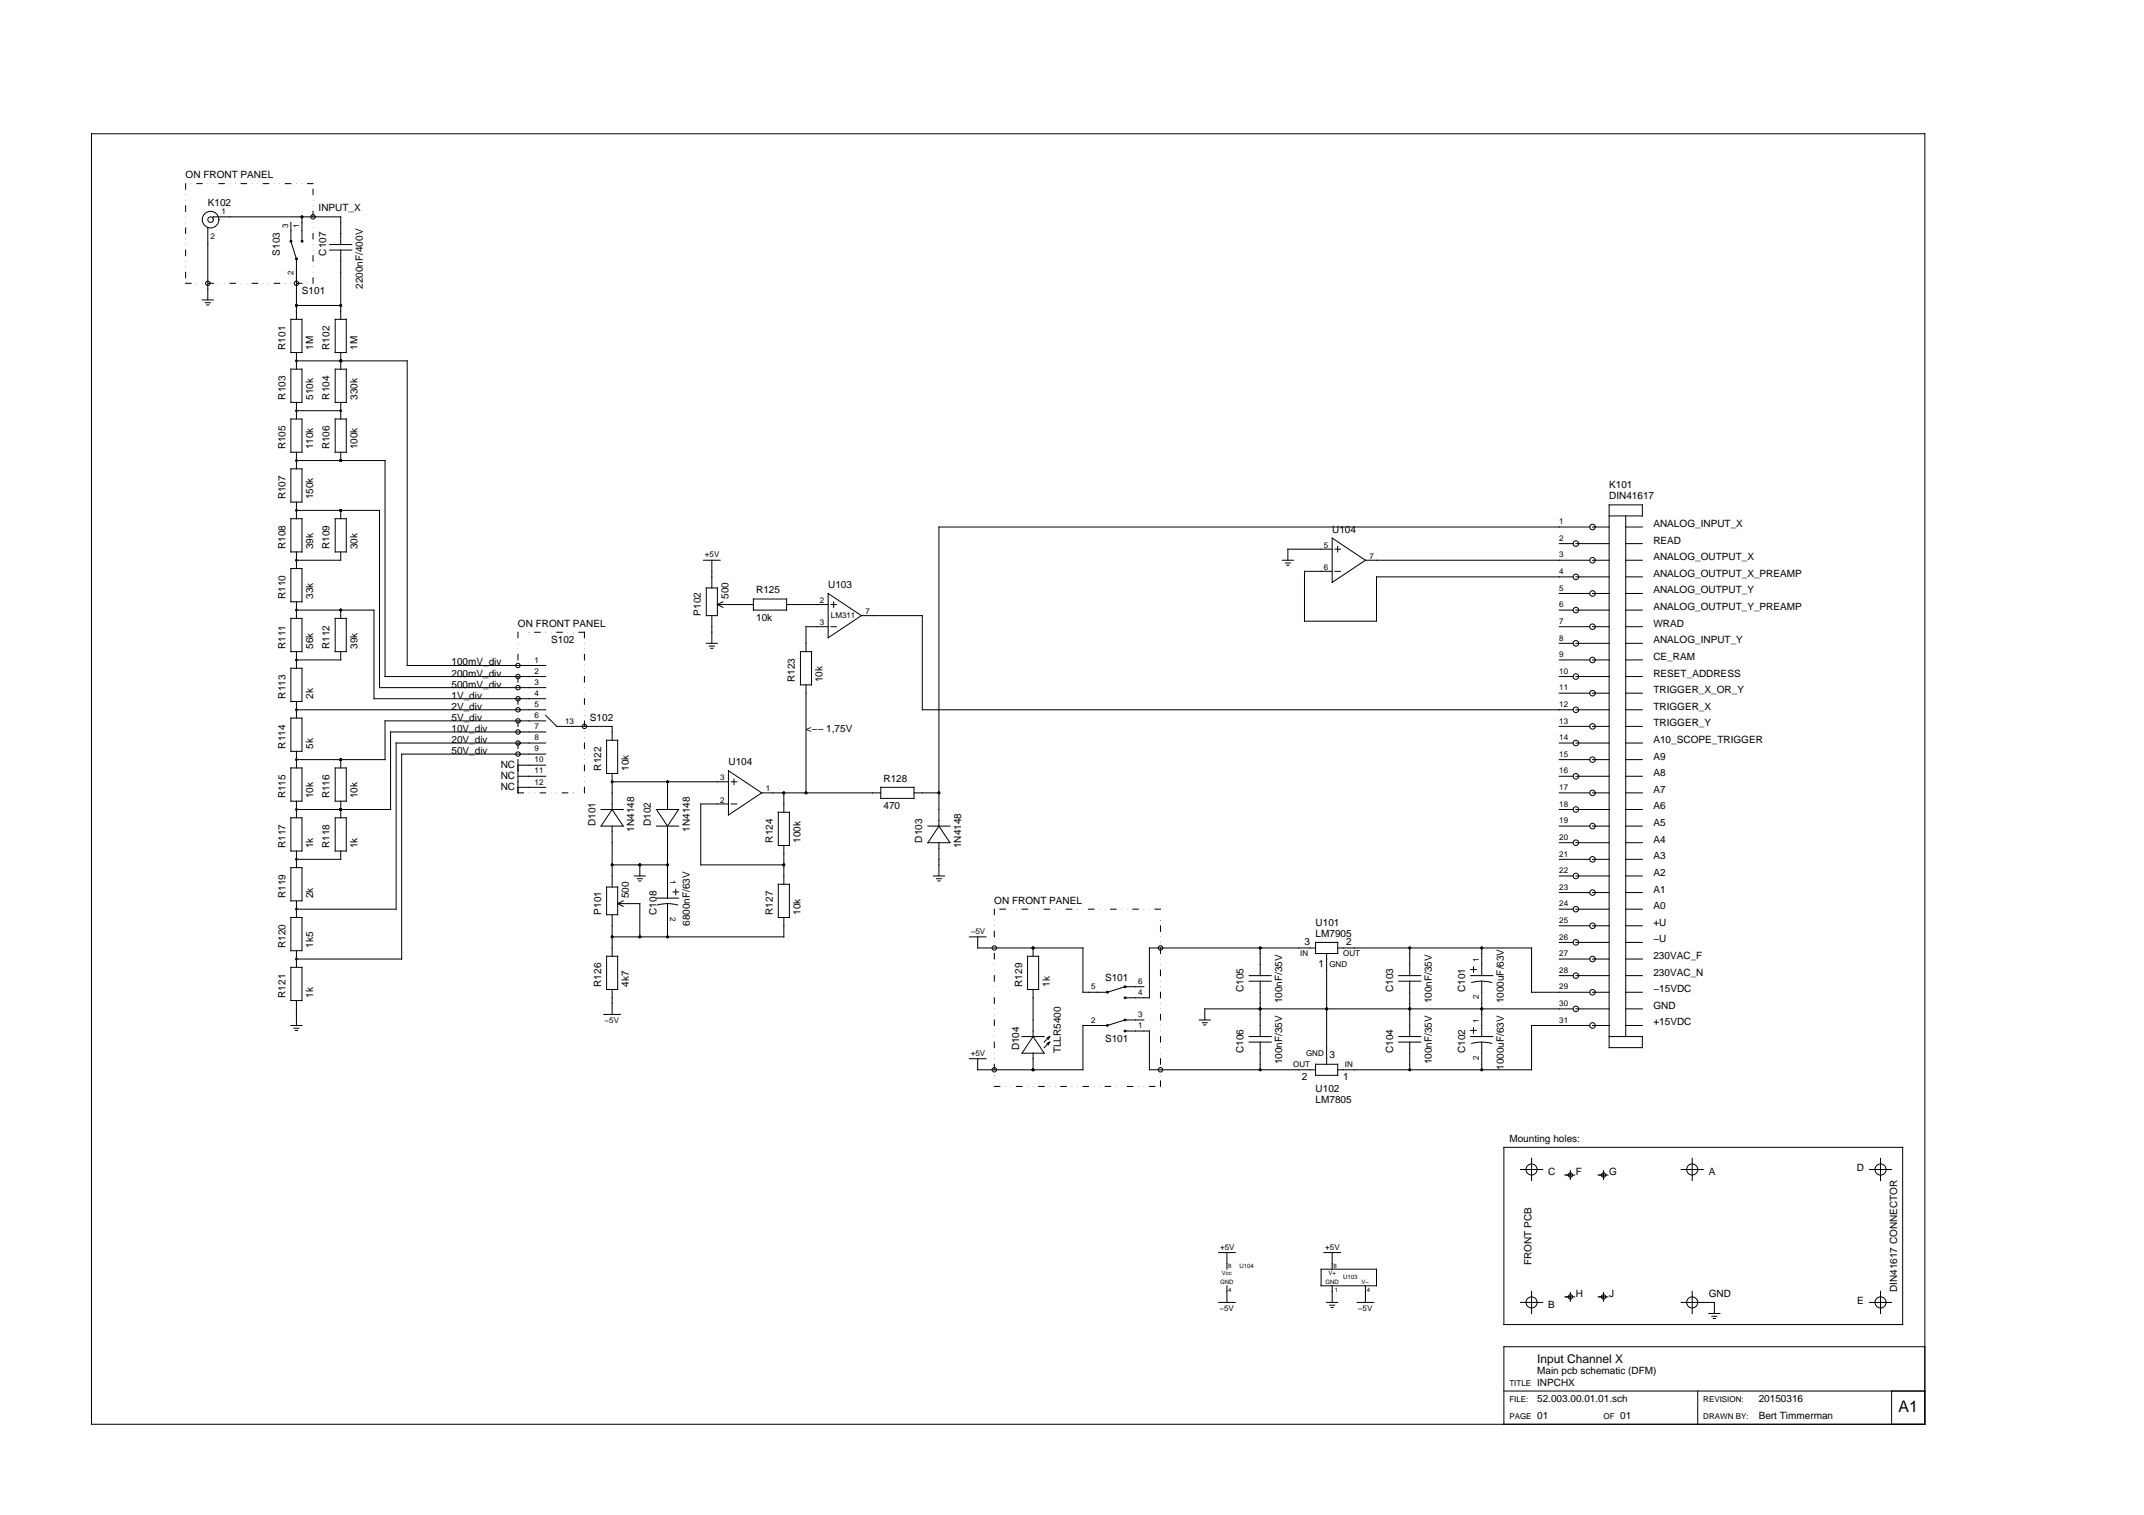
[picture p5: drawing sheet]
<svg xmlns="http://www.w3.org/2000/svg" width="297mm" height="210mm" viewBox="0 0 297 210" stroke-linecap="round" stroke-linejoin="round" font-family="sans-serif">
<g fill="none" stroke="#000" stroke-width=".14">
<path d="M12.7 18.5h254v178.8h-254zM25.7 39.3h.8M25.7 25.4v.8M25.7 28.5v.8M25.7 31.6v.7M25.7 34.6v.8M25.7 37.7v.8M27.3 25.4h.7M28.8 39.3h.8M28.8 31.5v10.1M29.4 30.2l.2-.2h17.6v3.9M30.3 25.4h.8"/>
<path d="M31.9 39.3h.7M33.4 25.4h.8M34.9 39.3h.8M36.5 25.4h.7M38 39.3h.8M39.5 25.4h.8M40.3 30.8v2.5M40.3 33.4l.8 2.5M41.1 36v8.2M41.1 39.3h.7M41.8 30v3.3M42.6 25.4h.8"/>
<path d="M43.4 26.2v.8M43.4 29.3v.7M43.4 32.3v.8M43.4 35.4v.8M43.4 38.5v.8M45.7 34.6h3M45.7 33.9h3M47.2 34.6v9.6M28 41.6h1.6M28.4 41.9h.7M28.6 42.2h.3M40.3 44.2h1.5v4.6h-1.5z"/>
<path d="M40.3 51.1h1.5v4.7h-1.5zM40.3 58.1h1.5v4.6h-1.5zM41.1 42.3h6.1M41.1 48.8v2.3M41.1 55.8v2.3M41.1 50h15.3v42.2h19.2M41.1 56.9h6.1M46.4 44.2h1.6v4.6h-1.6zM46.4 51.1h1.6v4.7h-1.6zM46.4 58.1h1.6v4.6h-1.6zM47.2 48.8v2.3M47.2 55.8v2.3"/>
<path d="M40.3 65h1.5v4.6h-1.5zM40.3 71.9h1.5v4.6h-1.5zM40.3 78.8h1.5v4.6h-1.5zM41.1 62.7v2.3M41.1 69.6v2.3M41.1 76.5v2.3M41.1 63.8h12.2v29.9h22.3M41.1 70.7h11.5v24.6h23M46.4 71.9h1.6v4.6h-1.6zM47.2 62.7v1.1M47.2 70.7v1.2M47.2 76.5v1.1h-6.1"/>
<path d="M97.5 77.6h2.3M98.6 77.6v3.9M177.7 77.6h1.5M178.1 78h.7M178.3 78.3h.3M184.6 76.1h-6.2v1.5M184.6 79.2h-3.9v6.9h10v-6.2h27.2M184.6 74.6l4.6 3-4.6 3.1zM184.9 76.1h.8M184.9 79.2h.8M185.3 75.7v.8M189.2 77.6h31"/>
<path d="M216 75.3h1.9M218.3 79.9h4.6M218.3 75.3h4.6M220.2 73h-90.1v41.5M220.6 77.6h2.3M220.6 73h2.3M222.9 71.5h4.6v-1.6h-4.6v75.3h4.6v-1.6h-4.6M225.2 77.6h2.3M225.2 79.9h2.3M225.2 73h2.3M225.2 71.5v72.1M225.2 75.3h2.3"/>
<path d="M40.3 85.7h1.5v4.6h-1.5zM40.3 92.6h1.5v4.6h-1.5zM40.3 99.5h1.5v4.6h-1.5zM41.1 83.4v2.3M41.1 90.3v2.3M41.1 97.2v2.3M41.1 84.5h10.7v12.3h23.8M41.1 98.3h34.5M46.4 85.7h1.6v4.6h-1.6zM47.2 84.5v1.2M47.2 90.3v1.1h-6.1M71.8 87.6v.8"/>
<path d="M71.8 90.7v.7M71.8 93.7v.8M71.8 96.8v.8M71.8 99.9v.7M74.1 87.6h.7M75.6 99.9h-22.3v5.3h-12.2M75.6 99.1l1.5 1.5h7.7v2M77.1 87.6h.8M80.2 87.6h.8v.8M81 90.7v.7M81 93.7v.8M81 96.8v.8"/>
<path d="M81 99.9v.7M97.9 81.5h1.5v3.8h-1.5zM97.9 89.1h1.5M98.3 89.5h.7M98.5 89.8h.3M98.6 85.3v3.8M99.4 83.8h5M99.4 83.8l.8 .3M100.2 83.4l-.8 .4M104.4 83h4.6v1.5h-4.6zM109 83.8h5.7M110.9 90.3h1.5v4.6h-1.5z"/>
<path d="M111.7 94.9v15M114.7 86.8h-3v3.5M114.7 82.2l4.6 3.1-4.6 3.1zM115.1 86.8h.8M115.1 83.8h.8M115.5 83.4v.7M119.3 85.3h8.5v13h90.1M216 84.5h1.9M216 91.4h4.2M216 93.7h1.9M216 86.8h4.2M216 96h4.2"/>
<path d="M216 82.2h4.2M216 89.1h1.9M218.3 84.5h4.6M218.3 98.3h4.6M218.3 93.7h4.6M218.3 89.1h4.6M220.6 91.4h2.3M220.6 86.8h2.3M220.6 96h2.3M220.6 82.2h2.3M225.2 84.5h2.3M225.2 91.4h2.3"/>
<path d="M225.2 98.3h2.3M225.2 93.7h2.3M225.2 86.8h2.3M225.2 96h2.3M225.2 82.2h2.3M225.2 89.1h2.3M40.3 106.4h1.5v4.6h-1.5zM40.3 113.3h1.5v4.6h-1.5zM41.1 104.1v2.3M41.1 111v2.3M41.1 117.9v2.3M46.4 106.4h1.6v4.6h-1.6z"/>
<path d="M46.4 113.3h1.6v4.6h-1.6zM47.2 105.2v1.2M47.2 111v2.3M47.2 117.9v1.2h-6.1M71.8 105.2v4.7h.7M71.8 109.1h3.8M71.8 107.5h3.8M71.8 102.9v.8M71.8 106h3.8M74.8 109.9h.8M75.6 101.4h-21.5v10.8h-13M75.6 102.9h-20.7v23.1h-13.8"/>
<path d="M75.6 104.5h-20v28.4h-14.5M77.9 109.9h.8M81 102.9v.8M81 106v.8M81 109.1v.8M83.3 112.2h3M84 102.6h1.6v4.6h-1.6zM84.8 107.2v5M84.8 114.5v8.4M84.8 119.8h7.7M84.8 108.3h16.1M84.8 112.2l1.5 2.3h-3z"/>
<path d="M88.6 119.8v1.6M90.9 112.2h3.1l-1.5 2.3zM90.9 114.5h3.1M92.5 108.3v3.9M92.5 114.5v9.9M100.9 111.4h-3.8v8.4h11.5M100.9 106.8l4.6 3.1-4.6 3zM101.3 111.4h.8M101.3 108.3h.8M101.7 107.9v.8M105.5 109.9h16.5M107.8 112.5h1.6v4.6h-1.6z"/>
<path d="M108.6 109.9v2.6M108.6 117.1v5.4M122 109.1h4.6v1.5h-4.6zM126.6 109.9h3.5M128.5 114.5h3.1M130.1 116.8v4.6M130.1 114.5l1.5 2.3h-3.1zM216 112.2h1.9M216 105.2h4.2M216 119.1h4.2M216 102.9h1.9M216 100.6h4.2"/>
<path d="M216 109.9h4.2M216 116.8h1.9M216 114.5h4.2M216 107.5h1.9M218.3 112.2h4.6M218.3 102.9h4.6M218.3 116.8h4.6M218.3 107.5h4.6M220.6 105.2h2.3M220.6 119.1h2.3M220.6 100.6h2.3M220.6 109.9h2.3"/>
<path d="M220.6 114.5h2.3M225.2 112.2h2.3M225.2 105.2h2.3M225.2 119.1h2.3M225.2 102.9h2.3M225.2 100.6h2.3M225.2 109.9h2.3M225.2 116.8h2.3M225.2 114.5h2.3M225.2 107.5h2.3M40.3 120.2h1.5v4.6h-1.5zM40.3 127.1h1.5v4.6h-1.5z"/>
<path d="M40.3 134h1.5v4.6h-1.5zM41.1 124.8v2.3M41.1 131.7v2.3M41.1 138.6v3.5M84 122.9h1.6v3.8h-1.6zM84 132.5h1.6v4.6h-1.6zM84.8 126.7v5.8M84.8 137.1v3.4M85.6 125.2h3v4.6M85.6 125.2l.7 .4M86.3 124.8l-.7 .4M87.9 121.4h1.5"/>
<path d="M88.3 121.7h.7M88.5 122.1h.3M90.9 124.4h3.1M91.1 125.4a5.4 5.4 0 0 1 2.8 0M92.5 125.2v4.6M93.2 123.6h.8M93.6 123.2v.8M107.8 122.5h1.6v4.6h-1.6zM108.6 127.1v2.7h-23.8M129.3 121.4h1.5M129.7 121.7h.7M129.9 122.1h.3"/>
<path d="M134.3 129.8h2.3M135.5 129.8v1.5h14.5v6.2h3.3M137.8 126v.7M137.8 129v.8M137.8 132.1v.8M137.8 135.2v.7M137.8 138.2v.8M138.5 126h.8M141.6 126h.8M142.4 132.5h1.5v4.6h-1.5zM143.1 131.3v1.2M143.1 137.1v6.5"/>
<path d="M144.7 126h.7M147.7 126h.8M150.8 126h.8M153.9 126h.7M155.9 136.7l-2.5 .8M156 136.7h2.5M156.9 126h.8M160 126h.8M160.8 128.3v.7M160.8 131.3v.8M160.8 134.4v.8M160.8 137.5v.7"/>
<path d="M173.1 135.9h3M173.1 135.2h3M174.6 131.3v3.9M174.6 135.9v7.7M182.3 131.3h-23.1v6.9h-3.2M182.3 130.6h3v1.5h-3zM183.8 132.1v15.4M185.3 131.3h26.9v6.2h8M193.8 135.9h3M193.8 135.2h3M195.3 131.3v3.9M195.3 135.9v7.7"/>
<path d="M203.8 135.2h3M203.8 134.3h.7M203.9 136.1a5.4 5.4 0 0 1 2.8 0M204.1 133.9v.8M205.3 131.3v3.9M205.3 135.9v7.7M216 126h1.9M216 132.9h4.2M216 135.2h1.9M216 128.3h4.2M216 123.7h4.2M216 121.4h1.9"/>
<path d="M216 130.6h1.9M217.9 139.8h-51v1.5M218.3 126h4.6M218.3 139.8h4.6M218.3 135.2h4.6M218.3 121.4h4.6M218.3 130.6h4.6M220.6 132.9h2.3M220.6 137.5h2.3M220.6 128.3h2.3M220.6 123.7h2.3M225.2 126h2.3"/>
<path d="M225.2 132.9h2.3M225.2 139.8h2.3M225.2 135.2h2.3M225.2 137.5h2.3M225.2 128.3h2.3M225.2 123.7h2.3M225.2 121.4h2.3M225.2 130.6h2.3M40.3 142.1h1.5M40.7 142.5h.7M40.9 142.8h.3M83.7 140.5h2.3"/>
<path d="M134.3 146.7h2.3M137.8 150.5h.7M137.8 141.3v.8M137.8 144.4v.8M137.8 147.5v.7M140.8 150.5h.8M141.6 143.6h3.1M143.1 145.9v2.3M143.1 143.6l1.6 2.3h-3.1zM143.9 150.5h.8M145.4 144.4l-.7 .8M145.4 143.6l-.7 .8"/>
<path d="M145.4 143.6l-.4 .2M145.4 143.6l-.2 .4M145.4 144.4l-.4 .2M145.4 144.4l-.2 .4M147 150.5h.7M150 150.5h.8M153.1 150.5h.8M153.3 142.1h-3.3v6.1h-14.5v-1.5M155.9 141.3l-2.5 .8M156 142.8h3.2v5.4h23.1M156 141.3h2.5M156.2 150.5h.7"/>
<path d="M159.2 150.5h.8M160.8 140.5v.8M160.8 143.6v.8M160.8 146.7v.8M160.8 149.8v.7M166.1 141.3h1.6M166.6 141.7h.7M166.8 142h.3M173.1 144.4h3M173.1 143.6h3M174.6 144.4v3.8M182.3 147.5h3v1.5h-3z"/>
<path d="M193.8 144.4h3M193.8 143.6h3M195.3 144.4v3.8M203.8 143.6h3M203.8 142.8h.7M203.9 144.6a5.4 5.4 0 0 1 2.8 0M204.1 142.4v.8M205.3 144.4v3.8M208.4 159h55.2v24.5h-55.2zM220.2 142.1h-8v6.1h-26.9M220.6 142.1h2.3M225.2 142.1h2.3"/>
<path d="M168.8 173.5h2.3M170 173.5v2.3M170 178.1v2.4M183 175.8h7.7v2.3h-7.7zM183.4 173.5h2.3M184.6 173.5v2.3M184.6 178.1v2.4M189.2 178.1v2.4M210.7 162h3M212.2 160.5v3.1M212.2 178.9v3.1M216.8 162.8h1.4"/>
<path d="M216.8 179.7h1.4M217.6 162.2v1.2M217.6 179.1v1.2M221.4 162.8h1.4M221.4 179.7h1.4M222.2 162.2v1.2M222.2 179.1v1.2M232.9 162h3.1M234.4 160.5v3.1M234.4 178.9v3.1M259 162h3.1M260.5 160.5v3.1"/>
<path d="M260.5 178.9v3.1M168.8 180.5h2.3M183.8 180.5h1.5M184.2 180.8h.7M184.4 181.1h.3M188 180.5h2.3M208.4 192.7h58.3M210.7 180.5h3M232.9 180.5h4.6v1.5M235.2 192.7v4.6M236.7 182h1.6M237.2 182.4h.7"/>
<path d="M237.4 182.7h.3M259 180.5h3.1M262.1 192.7v4.6M266.7 186.6h-58.3v10.7"/>
<circle cx="28.8" cy="39.3" r=".31"/>
<circle cx="29.2" cy="30.4" r="1.15"/>
<circle cx="29.2" cy="30.4" r=".38"/>
<circle cx="40.3" cy="33.4" r=".12"/>
<circle cx="41.1" cy="35.9" r=".12"/>
<circle cx="41.1" cy="39.3" r=".31"/>
<circle cx="41.8" cy="33.4" r=".12"/>
<circle cx="43.4" cy="30" r=".31"/>
<circle cx="218.3" cy="79.9" r=".38"/>
<circle cx="218.3" cy="75.3" r=".38"/>
<circle cx="220.6" cy="73" r=".38"/>
<circle cx="220.6" cy="77.6" r=".38"/>
<circle cx="71.8" cy="98.3" r=".31"/>
<circle cx="71.8" cy="93.7" r=".31"/>
<circle cx="71.8" cy="92.2" r=".31"/>
<circle cx="71.8" cy="99.9" r=".31"/>
<circle cx="71.8" cy="96.8" r=".31"/>
<circle cx="71.8" cy="95.3" r=".31"/>
<circle cx="218.3" cy="84.5" r=".38"/>
<circle cx="218.3" cy="98.3" r=".38"/>
<circle cx="218.3" cy="93.7" r=".38"/>
<circle cx="218.3" cy="89.1" r=".38"/>
<circle cx="220.6" cy="91.4" r=".38"/>
<circle cx="220.6" cy="86.8" r=".38"/>
<circle cx="220.6" cy="82.2" r=".38"/>
<circle cx="220.6" cy="96" r=".38"/>
<circle cx="71.8" cy="104.5" r=".31"/>
<circle cx="71.8" cy="102.9" r=".31"/>
<circle cx="71.8" cy="101.4" r=".31"/>
<circle cx="81" cy="100.6" r=".31"/>
<circle cx="218.3" cy="102.9" r=".38"/>
<circle cx="218.3" cy="116.8" r=".38"/>
<circle cx="218.3" cy="112.2" r=".38"/>
<circle cx="218.3" cy="107.6" r=".38"/>
<circle cx="220.6" cy="109.9" r=".38"/>
<circle cx="220.6" cy="119.1" r=".38"/>
<circle cx="220.6" cy="105.2" r=".38"/>
<circle cx="220.6" cy="114.5" r=".38"/>
<circle cx="220.6" cy="100.6" r=".38"/>
<circle cx="137.8" cy="131.3" r=".31"/>
<circle cx="153.4" cy="137.5" r=".12"/>
<circle cx="155.9" cy="138.2" r=".12"/>
<circle cx="155.9" cy="136.7" r=".12"/>
<circle cx="160.8" cy="131.3" r=".31"/>
<circle cx="218.3" cy="139.8" r=".38"/>
<circle cx="218.3" cy="126" r=".38"/>
<circle cx="218.3" cy="135.2" r=".38"/>
<circle cx="218.3" cy="121.4" r=".38"/>
<circle cx="218.3" cy="130.6" r=".38"/>
<circle cx="220.6" cy="137.5" r=".38"/>
<circle cx="220.6" cy="132.9" r=".38"/>
<circle cx="220.6" cy="128.3" r=".38"/>
<circle cx="220.6" cy="123.7" r=".38"/>
<circle cx="137.8" cy="148.2" r=".31"/>
<circle cx="153.4" cy="142.1" r=".12"/>
<circle cx="155.9" cy="142.8" r=".12"/>
<circle cx="155.9" cy="141.3" r=".12"/>
<circle cx="160.8" cy="148.2" r=".31"/>
<circle cx="220.6" cy="142.1" r=".38"/>
<circle cx="212.2" cy="162" r=".77"/>
<circle cx="217.6" cy="162.8" r=".31"/>
<circle cx="217.6" cy="179.7" r=".31"/>
<circle cx="222.2" cy="162.8" r=".31"/>
<circle cx="222.2" cy="179.7" r=".31"/>
<circle cx="234.4" cy="162" r=".77"/>
<circle cx="260.5" cy="162" r=".77"/>
<circle cx="212.2" cy="180.5" r=".77"/>
<circle cx="234.4" cy="180.5" r=".77"/>
<circle cx="260.5" cy="180.5" r=".77"/>
</g>
<g fill="#000">
<circle cx="25.7" cy="36.2" r=".04"/>
<circle cx="25.7" cy="33.9" r=".04"/>
<circle cx="25.7" cy="27" r=".04"/>
<circle cx="25.7" cy="30" r=".04"/>
<circle cx="25.7" cy="33.1" r=".04"/>
<circle cx="25.7" cy="27.7" r=".04"/>
<circle cx="25.7" cy="30.8" r=".04"/>
<circle cx="25.7" cy="37" r=".04"/>
<circle cx="26.5" cy="25.4" r=".04"/>
<circle cx="27.3" cy="39.3" r=".04"/>
<circle cx="28" cy="39.3" r=".04"/>
<circle cx="28.8" cy="25.4" r=".04"/>
<circle cx="29.6" cy="25.4" r=".04"/>
<circle cx="30.3" cy="39.3" r=".04"/>
<circle cx="31.1" cy="39.3" r=".04"/>
<circle cx="31.9" cy="25.4" r=".04"/>
<circle cx="32.6" cy="25.4" r=".04"/>
<circle cx="33.4" cy="39.3" r=".04"/>
<circle cx="34.2" cy="39.3" r=".04"/>
<circle cx="34.9" cy="25.4" r=".04"/>
<circle cx="35.7" cy="25.4" r=".04"/>
<circle cx="36.5" cy="39.3" r=".04"/>
<circle cx="37.2" cy="39.3" r=".04"/>
<circle cx="38" cy="25.4" r=".04"/>
<circle cx="38.8" cy="25.4" r=".04"/>
<circle cx="39.5" cy="39.3" r=".04"/>
<circle cx="40.3" cy="39.3" r=".04"/>
<circle cx="41.1" cy="25.4" r=".04"/>
<circle cx="41.8" cy="25.4" r=".04"/>
<circle cx="41.8" cy="30" r=".19"/>
<circle cx="42.6" cy="39.3" r=".04"/>
<circle cx="43.4" cy="33.9" r=".04"/>
<circle cx="43.4" cy="28.5" r=".04"/>
<circle cx="43.4" cy="34.6" r=".04"/>
<circle cx="43.4" cy="27.7" r=".04"/>
<circle cx="43.4" cy="30.8" r=".04"/>
<circle cx="43.4" cy="31.6" r=".04"/>
<circle cx="43.4" cy="37.7" r=".04"/>
<circle cx="43.4" cy="37" r=".04"/>
<circle cx="41.1" cy="56.9" r=".19"/>
<circle cx="41.1" cy="42.3" r=".19"/>
<circle cx="41.1" cy="50" r=".19"/>
<circle cx="47.2" cy="56.9" r=".19"/>
<circle cx="47.2" cy="50" r=".19"/>
<circle cx="47.2" cy="42.3" r=".19"/>
<circle cx="41.1" cy="63.8" r=".19"/>
<circle cx="41.1" cy="77.6" r=".19"/>
<circle cx="41.1" cy="70.7" r=".19"/>
<circle cx="47.2" cy="63.8" r=".19"/>
<circle cx="47.2" cy="70.7" r=".19"/>
<circle cx="41.1" cy="98.3" r=".19"/>
<circle cx="41.1" cy="84.5" r=".19"/>
<circle cx="41.1" cy="91.4" r=".19"/>
<circle cx="47.2" cy="84.5" r=".19"/>
<circle cx="71.8" cy="89.1" r=".04"/>
<circle cx="71.8" cy="93" r=".04"/>
<circle cx="71.8" cy="89.9" r=".04"/>
<circle cx="71.8" cy="92.2" r=".04"/>
<circle cx="71.8" cy="99.1" r=".04"/>
<circle cx="71.8" cy="96" r=".04"/>
<circle cx="71.8" cy="98.3" r=".04"/>
<circle cx="71.8" cy="95.3" r=".04"/>
<circle cx="73.3" cy="87.6" r=".04"/>
<circle cx="75.6" cy="87.6" r=".04"/>
<circle cx="76.4" cy="87.6" r=".04"/>
<circle cx="78.7" cy="87.6" r=".04"/>
<circle cx="79.4" cy="87.6" r=".04"/>
<circle cx="81" cy="89.1" r=".04"/>
<circle cx="81" cy="93" r=".04"/>
<circle cx="81" cy="89.9" r=".04"/>
<circle cx="81" cy="92.2" r=".04"/>
<circle cx="81" cy="99.1" r=".04"/>
<circle cx="81" cy="96" r=".04"/>
<circle cx="81" cy="98.3" r=".04"/>
<circle cx="81" cy="95.3" r=".04"/>
<circle cx="41.1" cy="119.1" r=".19"/>
<circle cx="41.1" cy="105.2" r=".19"/>
<circle cx="41.1" cy="112.2" r=".19"/>
<circle cx="47.2" cy="105.2" r=".19"/>
<circle cx="47.2" cy="112.2" r=".19"/>
<circle cx="71.8" cy="107.5" r=".04"/>
<circle cx="71.8" cy="102.2" r=".04"/>
<circle cx="71.8" cy="105.2" r=".04"/>
<circle cx="71.8" cy="104.5" r=".04"/>
<circle cx="71.8" cy="108.3" r=".04"/>
<circle cx="71.8" cy="101.4" r=".04"/>
<circle cx="73.3" cy="109.9" r=".04"/>
<circle cx="74.1" cy="109.9" r=".04"/>
<circle cx="76.4" cy="109.9" r=".04"/>
<circle cx="77.1" cy="109.9" r=".04"/>
<circle cx="79.4" cy="109.9" r=".04"/>
<circle cx="81" cy="107.5" r=".04"/>
<circle cx="81" cy="102.2" r=".04"/>
<circle cx="81" cy="105.2" r=".04"/>
<circle cx="81" cy="101.4" r=".04"/>
<circle cx="81" cy="108.3" r=".04"/>
<circle cx="81" cy="104.5" r=".04"/>
<circle cx="84.8" cy="119.8" r=".19"/>
<circle cx="84.8" cy="108.3" r=".19"/>
<circle cx="88.6" cy="119.8" r=".19"/>
<circle cx="92.5" cy="119.8" r=".19"/>
<circle cx="92.5" cy="108.3" r=".19"/>
<circle cx="108.6" cy="109.9" r=".19"/>
<circle cx="108.6" cy="119.8" r=".19"/>
<circle cx="111.7" cy="109.9" r=".19"/>
<circle cx="130.1" cy="109.9" r=".19"/>
<circle cx="41.1" cy="126" r=".19"/>
<circle cx="41.1" cy="132.9" r=".19"/>
<circle cx="84.8" cy="129.8" r=".19"/>
<circle cx="88.6" cy="129.8" r=".19"/>
<circle cx="92.5" cy="129.8" r=".19"/>
<circle cx="137.8" cy="127.5" r=".04"/>
<circle cx="137.8" cy="130.6" r=".04"/>
<circle cx="137.8" cy="136.7" r=".04"/>
<circle cx="137.8" cy="131.3" r=".04"/>
<circle cx="137.8" cy="133.6" r=".04"/>
<circle cx="137.8" cy="139.8" r=".04"/>
<circle cx="137.8" cy="137.5" r=".04"/>
<circle cx="137.8" cy="134.4" r=".04"/>
<circle cx="137.8" cy="128.3" r=".04"/>
<circle cx="140.1" cy="126" r=".04"/>
<circle cx="140.8" cy="126" r=".04"/>
<circle cx="143.1" cy="126" r=".04"/>
<circle cx="143.1" cy="131.3" r=".19"/>
<circle cx="143.9" cy="126" r=".04"/>
<circle cx="146.2" cy="126" r=".04"/>
<circle cx="147" cy="126" r=".04"/>
<circle cx="149.3" cy="126" r=".04"/>
<circle cx="150" cy="126" r=".04"/>
<circle cx="152.3" cy="126" r=".04"/>
<circle cx="153.1" cy="126" r=".04"/>
<circle cx="155.4" cy="126" r=".04"/>
<circle cx="156.2" cy="126" r=".04"/>
<circle cx="158.5" cy="126" r=".04"/>
<circle cx="159.2" cy="126" r=".04"/>
<circle cx="160.8" cy="129.8" r=".04"/>
<circle cx="160.8" cy="127.5" r=".04"/>
<circle cx="160.8" cy="136.7" r=".04"/>
<circle cx="160.8" cy="133.6" r=".04"/>
<circle cx="160.8" cy="139.8" r=".04"/>
<circle cx="160.8" cy="130.6" r=".04"/>
<circle cx="160.8" cy="135.9" r=".04"/>
<circle cx="160.8" cy="132.9" r=".04"/>
<circle cx="160.8" cy="139" r=".04"/>
<circle cx="174.6" cy="139.8" r=".19"/>
<circle cx="174.6" cy="131.3" r=".19"/>
<circle cx="183.8" cy="139.8" r=".19"/>
<circle cx="195.3" cy="139.8" r=".19"/>
<circle cx="195.3" cy="131.3" r=".19"/>
<circle cx="205.3" cy="139.8" r=".19"/>
<circle cx="205.3" cy="131.3" r=".19"/>
<circle cx="137.8" cy="143.6" r=".04"/>
<circle cx="137.8" cy="142.8" r=".04"/>
<circle cx="137.8" cy="140.5" r=".04"/>
<circle cx="137.8" cy="146.7" r=".04"/>
<circle cx="137.8" cy="149" r=".04"/>
<circle cx="137.8" cy="145.9" r=".04"/>
<circle cx="139.3" cy="150.5" r=".04"/>
<circle cx="140.1" cy="150.5" r=".04"/>
<circle cx="142.4" cy="150.5" r=".04"/>
<circle cx="143.1" cy="150.5" r=".04"/>
<circle cx="143.1" cy="148.2" r=".19"/>
<circle cx="145.4" cy="150.5" r=".04"/>
<circle cx="146.2" cy="150.5" r=".04"/>
<circle cx="148.5" cy="150.5" r=".04"/>
<circle cx="149.3" cy="150.5" r=".04"/>
<circle cx="151.6" cy="150.5" r=".04"/>
<circle cx="152.3" cy="150.5" r=".04"/>
<circle cx="154.6" cy="150.5" r=".04"/>
<circle cx="155.4" cy="150.5" r=".04"/>
<circle cx="157.7" cy="150.5" r=".04"/>
<circle cx="158.5" cy="150.5" r=".04"/>
<circle cx="160.8" cy="142.8" r=".04"/>
<circle cx="160.8" cy="149" r=".04"/>
<circle cx="160.8" cy="145.9" r=".04"/>
<circle cx="160.8" cy="142.1" r=".04"/>
<circle cx="160.8" cy="148.2" r=".04"/>
<circle cx="160.8" cy="145.2" r=".04"/>
<circle cx="174.6" cy="148.2" r=".19"/>
<circle cx="195.3" cy="148.2" r=".19"/>
<circle cx="205.3" cy="148.2" r=".19"/>
</g>
<text font-size="2.2" x="263" y="195.6">A1</text>
<text font-size="1.7" x="213" y="188.9">Input Channel X</text>
<g font-size="1.4">
<text x="25.7" y="24.7">ON FRONT PANEL</text>
<text x="28.8" y="28.5">K102</text>
<text x="44.1" y="29.3">INPUT_X</text>
<text x="38.8" y="35.4" transform="rotate(-90 38.8 35.4)">S103</text>
<text x="45.2" y="35.4" transform="rotate(-90 45.2 35.4)">C107</text>
<text x="41.8" y="40.8">S101</text>
<text x="50.3" y="40" transform="rotate(-90 50.3 40)">2200nF/400V</text>
<text x="39.5" y="48.5" transform="rotate(-90 39.5 48.5)">R101</text>
<text x="43.4" y="48.5" transform="rotate(-90 43.4 48.5)">1M</text>
<text x="45.7" y="48.5" transform="rotate(-90 45.7 48.5)">R102</text>
<text x="49.5" y="48.5" transform="rotate(-90 49.5 48.5)">1M</text>
<text x="39.5" y="55.4" transform="rotate(-90 39.5 55.4)">R103</text>
<text x="43.4" y="55.4" transform="rotate(-90 43.4 55.4)">510k</text>
<text x="45.7" y="55.4" transform="rotate(-90 45.7 55.4)">R104</text>
<text x="49.5" y="55.4" transform="rotate(-90 49.5 55.4)">330k</text>
<text x="39.5" y="62.3" transform="rotate(-90 39.5 62.3)">R105</text>
<text x="43.4" y="62.3" transform="rotate(-90 43.4 62.3)">110k</text>
<text x="45.7" y="62.3" transform="rotate(-90 45.7 62.3)">R106</text>
<text x="49.5" y="62.3" transform="rotate(-90 49.5 62.3)">100k</text>
<text x="39.5" y="69.2" transform="rotate(-90 39.5 69.2)">R107</text>
<text x="43.4" y="69.2" transform="rotate(-90 43.4 69.2)">150k</text>
<text x="222.9" y="67.6">K101</text>
<text x="222.9" y="69.2">DIN41617</text>
<text x="39.5" y="76.1" transform="rotate(-90 39.5 76.1)">R108</text>
<text x="43.4" y="76.1" transform="rotate(-90 43.4 76.1)">39k</text>
<text x="45.7" y="76.1" transform="rotate(-90 45.7 76.1)">R109</text>
<text x="49.5" y="76.1" transform="rotate(-90 49.5 76.1)">30k</text>
<text x="184.6" y="73.8">U104</text>
<text x="229.1" y="75.3">READ</text>
<text x="229.1" y="73">ANALOG_INPUT_X</text>
<text x="229.1" y="77.6">ANALOG_OUTPUT_X</text>
<text x="39.5" y="83" transform="rotate(-90 39.5 83)">R110</text>
<text x="43.4" y="83" transform="rotate(-90 43.4 83)">33k</text>
<text x="100.9" y="83" transform="rotate(-90 100.9 83)">500</text>
<text x="104.8" y="82.2">R125</text>
<text x="114.7" y="81.5">U103</text>
<text x="229.1" y="82.2">ANALOG_OUTPUT_Y</text>
<text x="229.1" y="79.9">ANALOG_OUTPUT_X_PREAMP</text>
<text x="39.5" y="89.9" transform="rotate(-90 39.5 89.9)">R111</text>
<text x="43.4" y="89.9" transform="rotate(-90 43.4 89.9)">56k</text>
<text x="45.7" y="89.9" transform="rotate(-90 45.7 89.9)">R112</text>
<text x="49.5" y="89.9" transform="rotate(-90 49.5 89.9)">39k</text>
<text x="71.8" y="86.8">ON FRONT PANEL</text>
<text x="76.4" y="89.1">S102</text>
<text x="97.1" y="85.3" transform="rotate(-90 97.1 85.3)">P102</text>
<text x="104.8" y="86.1">10k</text>
<text x="229.1" y="89.1">ANALOG_INPUT_Y</text>
<text x="229.1" y="84.5">ANALOG_OUTPUT_Y_PREAMP</text>
<text x="229.1" y="86.8">WRAD</text>
<text x="62.6" y="95.3">500mV_div</text>
<text x="62.6" y="93.7">200mV_div</text>
<text x="62.6" y="92.2">100mV_div</text>
<text x="110.1" y="94.5" transform="rotate(-90 110.1 94.5)">R123</text>
<text x="114" y="94.5" transform="rotate(-90 114 94.5)">10k</text>
<text x="229.1" y="91.4">CE_RAM</text>
<text x="229.1" y="93.7">RESET_ADDRESS</text>
<text x="39.5" y="96.8" transform="rotate(-90 39.5 96.8)">R113</text>
<text x="43.4" y="96.8" transform="rotate(-90 43.4 96.8)">2k</text>
<text x="62.6" y="98.3">2V_div</text>
<text x="62.6" y="99.9">5V_div</text>
<text x="62.6" y="101.4">10V_div</text>
<text x="62.6" y="96.8">1V_div</text>
<text x="81.7" y="99.9">S102</text>
<text x="111.7" y="101.4">&lt;−− 1,75V</text>
<text x="229.1" y="96">TRIGGER_X_OR_Y</text>
<text x="229.1" y="100.6">TRIGGER_Y</text>
<text x="229.1" y="98.3">TRIGGER_X</text>
<text x="39.5" y="103.7" transform="rotate(-90 39.5 103.7)">R114</text>
<text x="43.4" y="103.7" transform="rotate(-90 43.4 103.7)">5k</text>
<text x="62.6" y="102.9">20V_div</text>
<text x="62.6" y="104.5">50V_div</text>
<text x="69.4" y="106.4">NC</text>
<text x="69.4" y="107.9">NC</text>
<text x="83.3" y="106.8" transform="rotate(-90 83.3 106.8)">R122</text>
<text x="87.1" y="106.8" transform="rotate(-90 87.1 106.8)">10k</text>
<text x="100.9" y="106">U104</text>
<text x="229.1" y="102.9">A10_SCOPE_TRIGGER</text>
<text x="229.1" y="105.2">A9</text>
<text x="229.1" y="107.6">A8</text>
<text x="39.5" y="110.6" transform="rotate(-90 39.5 110.6)">R115</text>
<text x="43.4" y="110.6" transform="rotate(-90 43.4 110.6)">10k</text>
<text x="45.7" y="110.6" transform="rotate(-90 45.7 110.6)">R116</text>
<text x="49.5" y="110.6" transform="rotate(-90 49.5 110.6)">10k</text>
<text x="69.4" y="109.5">NC</text>
<text x="122.4" y="108.3">R128</text>
<text x="122.4" y="112.2">470</text>
<text x="229.1" y="109.9">A7</text>
<text x="229.1" y="112.2">A6</text>
<text x="39.5" y="117.5" transform="rotate(-90 39.5 117.5)">R117</text>
<text x="43.4" y="117.5" transform="rotate(-90 43.4 117.5)">1k</text>
<text x="45.7" y="117.5" transform="rotate(-90 45.7 117.5)">R118</text>
<text x="49.5" y="117.5" transform="rotate(-90 49.5 117.5)">1k</text>
<text x="82.5" y="114.5" transform="rotate(-90 82.5 114.5)">D101</text>
<text x="87.9" y="115.2" transform="rotate(-90 87.9 115.2)">1N4148</text>
<text x="90.2" y="114.5" transform="rotate(-90 90.2 114.5)">D102</text>
<text x="95.6" y="115.2" transform="rotate(-90 95.6 115.2)">1N4148</text>
<text x="107.1" y="116.8" transform="rotate(-90 107.1 116.8)">R124</text>
<text x="110.9" y="116.8" transform="rotate(-90 110.9 116.8)">100k</text>
<text x="127.8" y="116.8" transform="rotate(-90 127.8 116.8)">D103</text>
<text x="133.2" y="117.5" transform="rotate(-90 133.2 117.5)">1N4148</text>
<text x="229.1" y="114.5">A5</text>
<text x="229.1" y="116.8">A4</text>
<text x="229.1" y="119.1">A3</text>
<text x="39.5" y="124.4" transform="rotate(-90 39.5 124.4)">R119</text>
<text x="43.4" y="124.4" transform="rotate(-90 43.4 124.4)">2k</text>
<text x="87.1" y="124.4" transform="rotate(-90 87.1 124.4)">500</text>
<text x="137.8" y="125.2">ON FRONT PANEL</text>
<text x="229.1" y="121.4">A2</text>
<text x="229.1" y="123.7">A1</text>
<text x="229.1" y="126">A0</text>
<text x="39.5" y="131.3" transform="rotate(-90 39.5 131.3)">R120</text>
<text x="43.4" y="131.3" transform="rotate(-90 43.4 131.3)">1k5</text>
<text x="83.3" y="126.7" transform="rotate(-90 83.3 126.7)">P101</text>
<text x="90.9" y="126.7" transform="rotate(-90 90.9 126.7)">C108</text>
<text x="95.6" y="128.3" transform="rotate(-90 95.6 128.3)">6800nF/63V</text>
<text x="107.1" y="126.7" transform="rotate(-90 107.1 126.7)">R127</text>
<text x="110.9" y="126.7" transform="rotate(-90 110.9 126.7)">10k</text>
<text x="180.7" y="131">3</text>
<text x="182.3" y="129.8">LM7905</text>
<text x="182.3" y="128.3">U101</text>
<text x="186.5" y="131">2</text>
<text x="229.1" y="128.3">+U</text>
<text x="229.1" y="130.6">−U</text>
<text x="83.3" y="136.7" transform="rotate(-90 83.3 136.7)">R126</text>
<text x="87.1" y="136.7" transform="rotate(-90 87.1 136.7)">4k7</text>
<text x="141.6" y="136.7" transform="rotate(-90 141.6 136.7)">R129</text>
<text x="145.4" y="136.7" transform="rotate(-90 145.4 136.7)">1k</text>
<text x="153.1" y="135.9">S101</text>
<text x="172.3" y="137.5" transform="rotate(-90 172.3 137.5)">C105</text>
<text x="182.6" y="134">1</text>
<text x="193" y="137.5" transform="rotate(-90 193 137.5)">C103</text>
<text x="203" y="137.5" transform="rotate(-90 203 137.5)">C101</text>
<text x="229.1" y="137.5">−15VDC</text>
<text x="229.1" y="132.9">230VAC_F</text>
<text x="229.1" y="135.2">230VAC_N</text>
<text x="39.5" y="138.2" transform="rotate(-90 39.5 138.2)">R121</text>
<text x="43.4" y="138.2" transform="rotate(-90 43.4 138.2)">1k</text>
<text x="177.7" y="139" transform="rotate(-90 177.7 139)">100nF/35V</text>
<text x="198.4" y="139" transform="rotate(-90 198.4 139)">100nF/35V</text>
<text x="208.4" y="139" transform="rotate(-90 208.4 139)">1000uF/63V</text>
<text x="229.1" y="139.8">GND</text>
<text x="229.1" y="142.1">+15VDC</text>
<text x="141.2" y="145.5" transform="rotate(-90 141.2 145.5)">D104</text>
<text x="147" y="145.9" transform="rotate(-90 147 145.9)">TLLR5400</text>
<text x="153.1" y="144.4">S101</text>
<text x="172.3" y="145.9" transform="rotate(-90 172.3 145.9)">C106</text>
<text x="177.7" y="147.5" transform="rotate(-90 177.7 147.5)">100nF/35V</text>
<text x="180.3" y="149.6">2</text>
<text x="184.2" y="146.5">3</text>
<text x="186.1" y="149.6">1</text>
<text x="193" y="145.9" transform="rotate(-90 193 145.9)">C104</text>
<text x="198.4" y="147.5" transform="rotate(-90 198.4 147.5)">100nF/35V</text>
<text x="203" y="145.9" transform="rotate(-90 203 145.9)">C102</text>
<text x="208.4" y="148.2" transform="rotate(-90 208.4 148.2)">1000uF/63V</text>
<text x="182.3" y="152.8">LM7805</text>
<text x="182.3" y="151.3">U102</text>
<text x="209.1" y="158.2">Mounting holes:</text>
<text x="214.5" y="162.8">C</text>
<text x="218.3" y="162.8">F</text>
<text x="222.9" y="162.8">G</text>
<text x="236.7" y="162.8">A</text>
<text x="257.2" y="162.3">D</text>
<text x="212.2" y="175.2" transform="rotate(-90 212.2 175.2)">FRONT PCB</text>
<text x="218.3" y="179.7">H</text>
<text x="222.9" y="179.7">J</text>
<text x="236.7" y="179.7">GND</text>
<text x="262.8" y="179" transform="rotate(-90 262.8 179)">DIN41617 CONNECTOR</text>
<text x="214.5" y="181.2">B</text>
<text x="257.3" y="180.7">E</text>
<text x="213" y="192">INPCHX</text>
<text x="213" y="190.4">Main pcb schematic (DFM)</text>
<text x="213" y="194.3">52.003.00.01.01.sch</text>
<text x="213" y="196.6">01</text>
<text x="224.5" y="196.6">01</text>
<text x="243.7" y="194.3">20150316</text>
<text x="243.7" y="196.6">Bert Timmerman</text>
</g>
<g font-size="1.1">
<text x="30.7" y="29.7">1</text>
<text x="29.2" y="33.1">2</text>
<text x="39.9" y="31.6" transform="rotate(-90 39.9 31.6)">3</text>
<text x="41.5" y="31.6" transform="rotate(-90 41.5 31.6)">1</text>
<text x="40.7" y="38.1" transform="rotate(-90 40.7 38.1)">2</text>
<text x="97.7" y="77.2">+5V</text>
<text x="183.4" y="75.9">5</text>
<text x="189.7" y="77.4">7</text>
<text x="216" y="77.2">3</text>
<text x="216" y="72.6">1</text>
<text x="216" y="74.9">2</text>
<text x="113.6" y="83.6">2</text>
<text x="183.4" y="79">6</text>
<text x="216" y="81.8">5</text>
<text x="216" y="79.5">4</text>
<text x="113.6" y="86.6">3</text>
<text x="115.1" y="85.7">LM311</text>
<text x="119.9" y="85.1">7</text>
<text x="216" y="86.4">7</text>
<text x="216" y="84.1">6</text>
<text x="216" y="88.7">8</text>
<text x="74.1" y="91.8">1</text>
<text x="74.1" y="93.4">2</text>
<text x="74.1" y="94.9">3</text>
<text x="216" y="95.7">11</text>
<text x="216" y="93.4">10</text>
<text x="216" y="91.1">9</text>
<text x="74.1" y="96.4">4</text>
<text x="74.1" y="98">5</text>
<text x="74.1" y="99.5">6</text>
<text x="74.1" y="101">7</text>
<text x="78.3" y="100.3">13</text>
<text x="216" y="100.3">13</text>
<text x="216" y="98">12</text>
<text x="74.1" y="102.6">8</text>
<text x="74.1" y="104.1">9</text>
<text x="74.1" y="105.6">10</text>
<text x="74.1" y="107.2">11</text>
<text x="216" y="107.2">16</text>
<text x="216" y="104.9">15</text>
<text x="216" y="102.6">14</text>
<text x="74.1" y="108.7">12</text>
<text x="99.8" y="111.2">2</text>
<text x="99.8" y="108.1">3</text>
<text x="106.1" y="109.7">1</text>
<text x="216" y="111.8">18</text>
<text x="216" y="109.5">17</text>
<text x="216" y="118.7">21</text>
<text x="216" y="116.4">20</text>
<text x="216" y="114.1">19</text>
<text x="92.9" y="121.9" transform="rotate(90 92.9 121.9)">1</text>
<text x="216" y="125.6">24</text>
<text x="216" y="123.3">23</text>
<text x="216" y="121">22</text>
<text x="92.9" y="127.1" transform="rotate(90 92.9 127.1)">2</text>
<text x="134.5" y="129.4">−5V</text>
<text x="216" y="127.9">25</text>
<text x="216" y="130.2">26</text>
<text x="151.2" y="137.1">5</text>
<text x="157.7" y="137.9">4</text>
<text x="157.7" y="136.3">6</text>
<text x="180.2" y="132.5">IN</text>
<text x="184.2" y="134">GND</text>
<text x="186.1" y="132.5">OUT</text>
<text x="204.9" y="133.3" transform="rotate(-90 204.9 133.3)">1</text>
<text x="216" y="132.5">27</text>
<text x="216" y="134.8">28</text>
<text x="216" y="137.1">29</text>
<text x="83.8" y="141.7">−5V</text>
<text x="151.2" y="141.7">2</text>
<text x="157.7" y="142.5">1</text>
<text x="157.7" y="140.9">3</text>
<text x="204.9" y="141.7" transform="rotate(-90 204.9 141.7)">1</text>
<text x="204.9" y="138.5" transform="rotate(-90 204.9 138.5)">2</text>
<text x="216" y="141.7">31</text>
<text x="216" y="139.4">30</text>
<text x="134.5" y="146.3">+5V</text>
<text x="179.2" y="147.9">OUT</text>
<text x="181" y="146.4">GND</text>
<text x="186.3" y="147.9">IN</text>
<text x="204.9" y="146.9" transform="rotate(-90 204.9 146.9)">2</text>
<text x="169" y="173.2">+5V</text>
<text x="183.6" y="173.2">+5V</text>
<text x="168.9" y="181.6">−5V</text>
<text x="188.1" y="181.6">−5V</text>
<text x="209.1" y="192">TITLE</text>
<text x="209.1" y="194.3">FILE:</text>
<text x="209.1" y="196.6">PAGE</text>
<text x="222.2" y="196.6">OF</text>
<text x="236" y="194.3">REVISION:</text>
<text x="236" y="196.6">DRAWN BY:</text>
</g>
<g font-size=".8">
<text x="169.1" y="178">GND</text>
<text x="169.3" y="176.6">Vcc</text>
<text x="170.2" y="178.9">4</text>
<text x="170.2" y="175.7">8</text>
<text x="171.7" y="175.7">U104</text>
<text x="183.6" y="178">GND</text>
<text x="184" y="176.6">V+</text>
<text x="184.8" y="175.7">8</text>
<text x="184.9" y="178.9">1</text>
<text x="186.1" y="177.2">U103</text>
<text x="188.7" y="178">V−</text>
<text x="189.4" y="178.9">4</text>
</g>
</svg>
